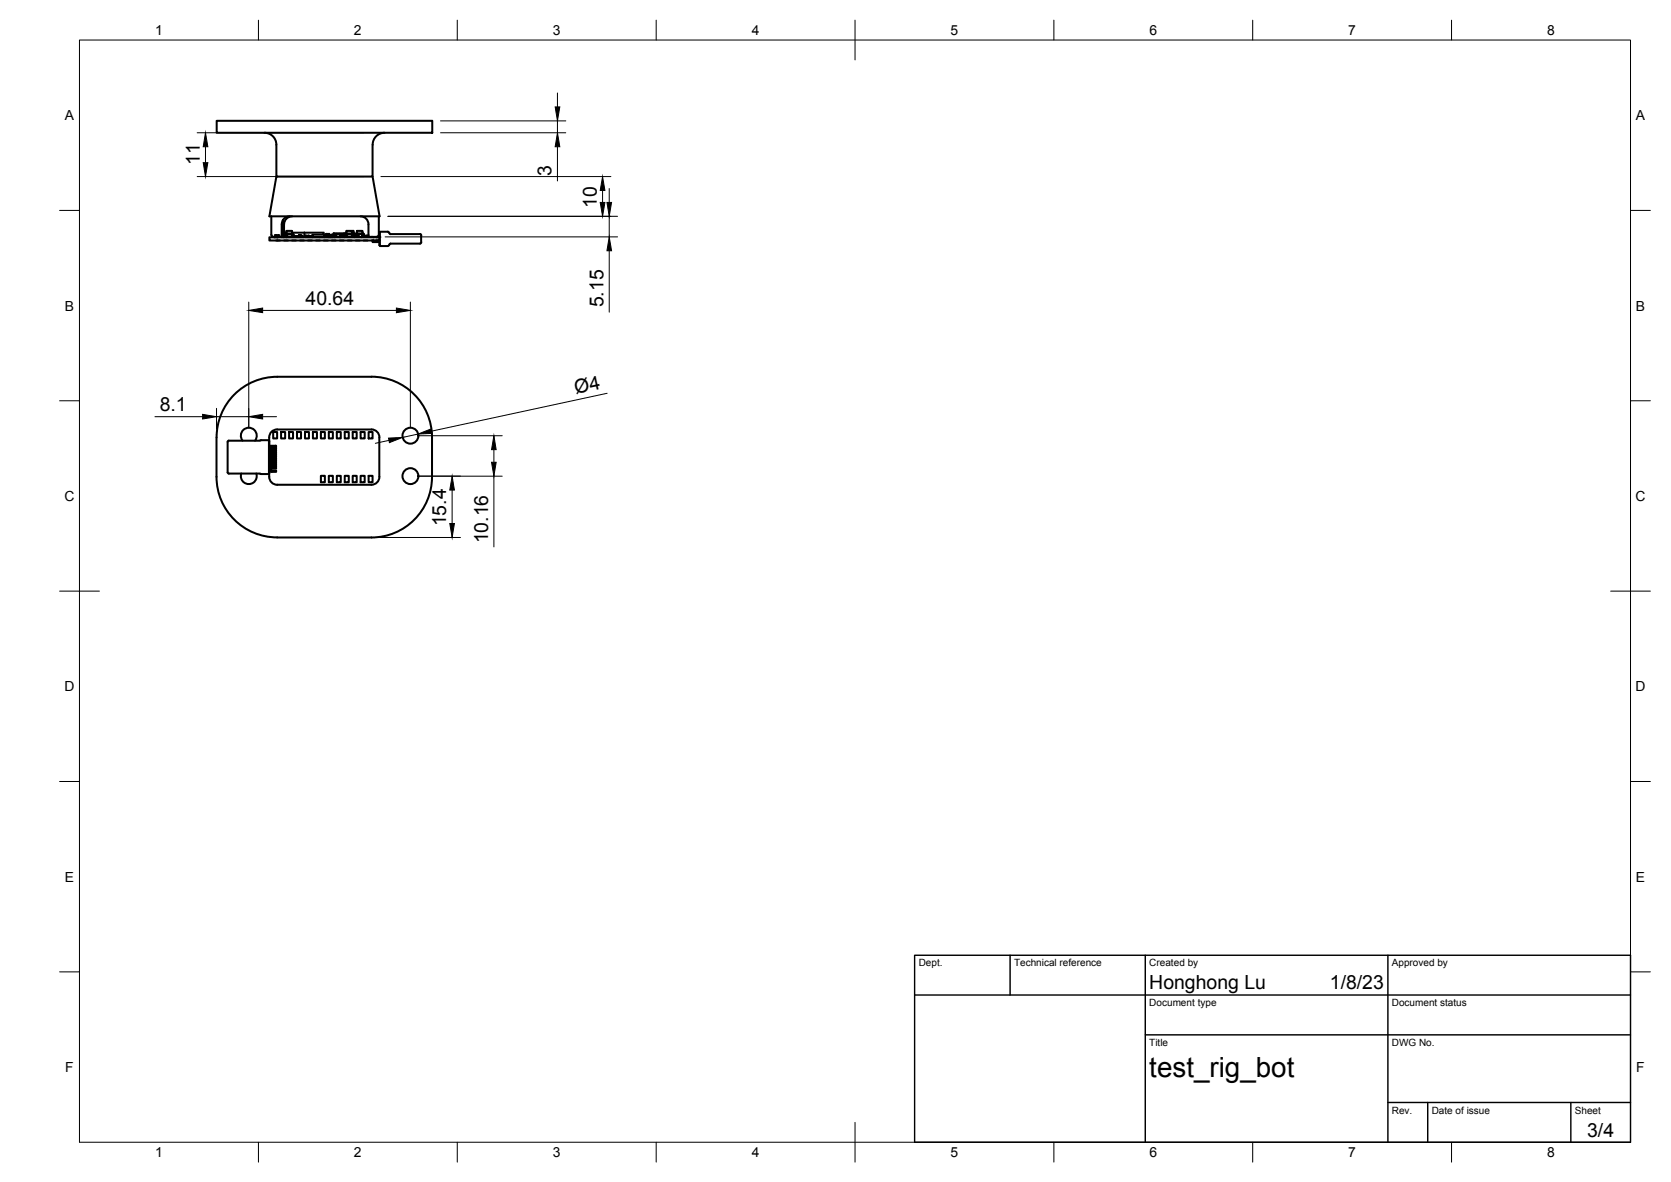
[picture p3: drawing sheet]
<svg xmlns="http://www.w3.org/2000/svg" width="420mm" height="297mm" viewBox="0 0 420 297" stroke-linecap="round" stroke-linejoin="round" font-family="sans-serif">
<!-- layer: Visible -->
<g fill="none" stroke="#000" stroke-width=".51">
<path d="M54.5 30.4h54.2v3h-54.2zM66.5 33.4a2.99 2.99 0 0 1 3 3M69.5 36.4v8h24.2v-8M96.7 33.4a2.99 2.99 0 0 0-3 3M67.7 59.6h27.7v.8h-27.7zM68.2 54.4v4.6M68.2 59l.1 .3 .4 .2M68.4 59.4l.1 .2h.7M68.7 59.5h.5M68.9 59.6h.1M69.1 59.6h-.2M69.1 59.6h.2"/>
<path d="M69.4 59.1h.6M69.4 59.1v.5h-.2M69.4 59.1h-.2v.5M69.5 44.4l-1.8 10h27.7l-1.7-10M69.5 59.6h.1M69.6 59.6h.3M69.9 59.6h.1M70 59.1h.2v.5h-.2zM70 59.6h-.5M70.7 59.5l.5 .1M71.1 59.1v.5M71.2 55.3v3.8h-.4"/>
<path d="M71.5 59.6h.4M71.6 58.9v.5h-.3l.2 .2M71.6 59.1h-.4l.1 .5M71.8 59.4v.2M71.8 58.9v.4l-.3 .3M71.8 59.1h.2M71.9 58.7h.1M71.9 58.7l-.3 .2M71.9 59.6h1.3M71.9 59.1v.5M71.9 59.6h.1M72 58.7l.1-.7h1.3l.1 .7"/>
<path d="M72 58.5h-.4v.3M72.1 58l-.1 .7-.2 .2M72.2 59.5v.1M72.6 59.5v.1M72.7 59.5l.5 .1M72.7 59.6h.1M72.8 59.5v.1M72.8 54.4l-1.2 .4a2.02 2.02 0 0 0-.8 1.6v3.1h-.6M73.3 59.5h.1M73.3 59.5l-.1 .1M73.4 58v.7h-1.4l-.1 .1 .1 .7h1.4l.1-.7-.1 .7M73.4 59.6h.2"/>
<path d="M73.4 54.4a2 2 0 0 0-2 2v3M73.5 59.5l-.3 .1M73.5 58.5h3M73.5 58.7h.1M73.6 58.8l-.1-.1-.1 .1h-1.4l.1 .7M73.6 58.7l.2 .2M73.6 58.8l.1 .1M73.6 59.4l-.1 .2M73.6 59.4v.2M73.6 59.4l.1 .1M73.7 58.9l.1 .6 .1 .1M73.8 59.5l-.2 .1"/>
<path d="M73.8 59.6h.1M73.8 58.9v.4M73.8 59.5v.1M73.9 59.4h.1M73.9 59.3v.1M73.9 59.4h.2l-.2 .2M74 59.4h-.1M74 59.4h.1M74.1 59.6h.2M74.1 59.5h.1M74.3 59.4l-.1 .2M74.5 59.5l-.2 .1"/>
<path d="M74.5 59.6h.2M74.5 59.5l-.2-.1v.2M74.7 59.4l-.2 .2M74.7 59.4v.2M74.7 59.4l.2 .1M74.8 59.5l-.1 .1M74.8 59.6h.9M75 59.4l-.1 .2M75.1 59.5l-.1-.1v.2M75.1 59.1v.5M75.2 59.1h.4v.5M75.6 59.4h.1"/>
<path d="M75.9 59.5l-.2 .1M75.9 59.6h.2M75.9 59.5l-.2-.1v.2M76.1 59.4l-.2 .2M76.2 59.6h.6M76.2 59.5l-.1 .1M76.5 58.5h4.9v.5M76.5 58.5v1.1M76.7 59.5l-.6-.1v.2M76.8 59.6h.1M77 59.5l-.1 .1M77 59.6h.2"/>
<path d="M77.1 59.5v.1M77.2 59.5h.2M77.4 59.6h.5M77.5 59.5v.1M77.5 59.6h-.6M77.5 59.3l-.7-.1v.4M77.6 59.3l.1-.1v.4M77.6 59.5v.1M77.7 59.4l.1 .2M77.8 59.5l.3-.1v.2l-.2-.1M78.1 59.6h.2M78.1 59.4l.1 .2"/>
<path d="M78.2 59.5l.2-.1v.2l-.1-.1M78.4 59.6h1.2M78.4 59.4h.1M78.5 59h3v.6h-3zM79 59.6h.1M79.2 59.6h-.1M79.5 59.6h.1M79.6 59.6h.1M79.6 59.6h.7M79.7 59.6h.1M80.3 59.6h-.1M80.3 59.6h.1"/>
<path d="M80.3 59.6h.5M80.5 59.6h-.1M80.8 59.6h.1M80.9 59.6h.1M80.9 59.6h.8M81.6 59.1l.1 .5M81.7 59.6h1.7M81.7 59.1h.4l.1 .5M81.8 59.1v.5M82 58.8v.3M82.4 59.3v.2M82.6 59.5h.1"/>
<path d="M82.6 59.1h-.2v.2M82.6 59.1h.6M82.6 59.1v.1M82.6 59.5h.6M82.8 59.6h.3M82.8 58.8h-.8M82.8 58.8h.1M82.8 58.8v.3M82.8 59.6h.1M83.2 59.5l-.4 .1M83.2 59.1v.1M83.2 59.1h.2v.5"/>
<path d="M83.2 59.2l.2 .1M83.2 59.2l-.8 .1M83.2 59.5l.1 .1M83.4 59.6h.1M83.4 59.5v.1M83.7 59l-.4 .1M83.7 59.1l-.3 .1M83.7 59.1h.5v.5h-.5zM83.7 59.2h-.1v.4M83.8 59l.1-.4h2.7l.1 .4M84 58.6l-.3 .5M84.2 59.6h.1"/>
<path d="M84.2 59.5h.4M84.2 59.1h.4M84.6 58.8v.8l1.3-.1M84.6 59l-.7 .1M84.6 58.8h1M84.6 58.8h.1M85.4 58.8h.1M85.4 58.8v.7M85.4 59.5v.1M85.6 58.8v.8M85.6 59.5h.8M85.8 59.5h.1"/>
<path d="M86.5 58.6l.1 .4h-1M86.7 58.9v.5h-.3l.2 .2M86.7 59.1l-.2 .3M86.7 59l-.1 .1h-1M86.9 59.3l-.3 .3M87 59.1l-.1 .1M87 59h-.1M87 59h.1M87 59l-.2-.1v.4l-.2 .3M87 59.2l.1 .3h.6M87.1 59.4h-.2M87.1 58.8h1.4v.7h-1.4z"/>
<path d="M87.1 58.8v.7M87.1 58.8v-.1h1.4v.8M87.1 58l-.1 .7-.3 .2M87.1 59.5h-.3M88.4 58l.2 .6M88.5 59.5h.1M88.5 58h.3l.1 .7 .3 .2M88.5 59.2l.1 .3zM88.6 58.6h.1M88.6 59l.1 .1M88.6 58.8l-.2-.8h-1.3v.7l-.2 .2M88.6 58.8l.2 .7 .4 .1-.3-.3"/>
<path d="M88.6 58.8h.1M88.6 58.7h.1M88.6 59.5h.2M88.6 58.7h.3v.1M88.7 58.7l.2 .1M88.7 58.8l.1 .1M88.8 58l.2 .7M88.9 59.1v.1M88.9 58.8v.4M88.9 58.9v.4M88.9 59.2v.1M89 59.3l.1 .1"/>
<path d="M89 58.7l.3 .2M89.1 58.9l.1 .7M89.3 58.9v.4M89.3 59.3v.1M89.3 59.3l-.1 .1M89.5 59.4l.1 .2h-.3M89.5 58.9v.4l-.2 .3M89.6 58.7h.1M89.6 58.7l-.2 .2M89.6 58.8l-.1 .1M89.8 58h1.3l.1 .7M89.8 58l-.1 .7"/>
<path d="M89.8 58l-.2 .8M90.1 58.8h.9M90.2 58.8v.8M90.2 58.8h.1M90.6 54.4a2 2 0 0 1 2 2v3.1h1.2a1.13 1.13 0 0 0 1.4-.5v-4.6M91 59.5h.1l.1-.7-.1 .7M91.1 58v.7h-1.4l-.1 .1 .1 .7h.4M91.2 58.7h.1M91.3 58.7l.2 .2M91.4 58.9v.7h-1.3v-.8h-.4l.1 .7M91.4 58.9l-.2-.2-.2 .1v.8M91.4 59.3l.3 .3"/>
<path d="M91.5 58.9v.4M91.6 59.3l.1 .1M91.7 59.2h.4v.4h-.4zM92.6 59.2h-.4v.4l.5-.1M93.7 59.5h.1M93.9 59.6h.1M94.8 59.6h-.1M94.8 59.6h.1M95 59.4h.4v.2h-.6M95.2 59.2h.2M95.5 58.4l-.1 1.2M105.9 59.1v.9a.93 .93 0 0 1-.3 1.2h-7.4l-.7 .6"/>
<path d="M105.9 59.1l-.3-.3h-7.4l-.7-.6h-2v3.6h2M69.4 60.4h1M71.4 60.4h1M73.4 60.4h1M75.4 60.4h1M77.4 60.4h1M79.4 60.4h1M81.4 60.4h1M83.4 60.4h1M85.4 60.4h1M87.4 60.4h1M89.5 60.4h.9"/>
<path d="M91.4 60.4h1M93.5 60.4h.4M93.9 60.5h-.1M93.9 60.4h.1M94.7 60.4l.1 .1M94.8 60.5h.1M94.8 60.5h.6h-1.7v.3h1.7M95.4 60.4l.1 1.2M57.2 111v6.8a.93 .93 0 0 0 .3 1.2h7.9M61 110.7a2 2 0 0 1 .2-2.7 2 2 0 0 1 2.7 0 2 2 0 0 1 .2 2.7M64.4 119a2 2 0 0 1-1.8 2.7 2 2 0 0 1-1.9-2.7M65.4 110.7h-7.9l-.3 .3"/>
<path d="M65.4 110.7l2.2-.1v8.5l-2.2-.1M67.6 118.9h.1M67.6 110.8h.1M67.7 118.9a2.25 2.25 0 0 0 2 2.9h23.7a2 2 0 0 0 2-2M67.7 110.9v8M67.7 118l1.7 .2v.4l-1.7-.2M67.7 112h1.7v.2h-1.7zM67.7 112.5h1.7v.2h-1.7zM67.7 113h1.7v.2h-1.7zM67.7 113.5h1.7v.2h-1.7zM67.7 114h1.7v.2h-1.7zM67.7 114.5h1.7v.2h-1.7z"/>
<path d="M67.7 115h1.7v.2h-1.7zM67.7 115.5h1.7v.2h-1.7zM67.7 116h1.7v.2h-1.7zM67.7 116.5h1.7v.2h-1.7zM67.7 117h1.7v.2h-1.7zM67.7 117.5h1.7v.2h-1.7zM68.7 108.6h1v1.6h-1zM70.7 108.6h1v1.6h-1zM72.7 108.6h1v1.6h-1zM74.7 108.6h1v1.6h-1zM76.7 108.6h1v1.6h-1zM78.7 108.6h1v1.6h-1z"/>
<path d="M80.7 108.6h1v1.6h-1zM80.7 119.6h1v1.6h-1zM82.7 119.6h1v1.6h-1zM82.7 108.6h1v1.6h-1zM84.7 119.6h1v1.6h-1zM84.7 108.6h1v1.6h-1zM86.7 108.6h1v1.6h-1zM86.7 119.6h1v1.6h-1zM88.7 108.6h1v1.6h-1zM88.7 119.6h1v1.6h-1zM90.7 119.6h1v1.6h-1zM90.7 108.6h1v1.6h-1z"/>
<path d="M92.7 119.6h1v1.6h-1zM92.7 108.6h1v1.6h-1zM95.4 109.9v9.9M95.4 109.9a2 2 0 0 0-2-2h-23.7a2.19 2.19 0 0 0-2 3M69.7 135.1a15.2 15.2 0 0 1-15.3-15.3l.1-9.9a15.2 15.2 0 0 1 15.2-15.2h23.7a15.2 15.2 0 0 1 15.2 15.2v9.9a15.2 15.2 0 0 1-15.2 15.3h-23.7"/>
<circle cx="103.2" cy="119.7" r="2"/>
<circle cx="103.2" cy="109.5" r="2"/>
</g>
<g fill="#000">
<circle cx="69.2" cy="59.6" r=".25"/>
<circle cx="70.7" cy="59.6" r=".25"/>
<circle cx="71" cy="59.6" r=".25"/>
<circle cx="71" cy="59.1" r=".25"/>
<circle cx="71.2" cy="59.6" r=".25"/>
<circle cx="71.2" cy="59.1" r=".25"/>
<circle cx="71.3" cy="59.1" r=".25"/>
<circle cx="71.3" cy="59.6" r=".25"/>
<circle cx="71.4" cy="59.1" r=".25"/>
<circle cx="71.7" cy="59.6" r=".25"/>
<circle cx="71.9" cy="59.6" r=".25"/>
<circle cx="71.9" cy="59.1" r=".25"/>
<circle cx="72" cy="59.6" r=".25"/>
<circle cx="72" cy="59.1" r=".25"/>
<circle cx="72.7" cy="59.6" r=".25"/>
<circle cx="75.2" cy="59.1" r=".25"/>
<circle cx="75.2" cy="59.6" r=".25"/>
<circle cx="75.6" cy="59.1" r=".25"/>
<circle cx="75.6" cy="59.6" r=".25"/>
<circle cx="77.7" cy="59.6" r=".25"/>
<circle cx="78.5" cy="59.6" r=".25"/>
<circle cx="79.5" cy="59.6" r=".25"/>
<circle cx="80.3" cy="59.6" r=".25"/>
<circle cx="81.4" cy="59.6" r=".25"/>
<circle cx="81.6" cy="59.6" r=".25"/>
<circle cx="81.6" cy="59.1" r=".25"/>
<circle cx="81.7" cy="59.1" r=".25"/>
<circle cx="81.7" cy="59.6" r=".25"/>
<circle cx="81.8" cy="59.1" r=".25"/>
<circle cx="82.1" cy="59.6" r=".25"/>
<circle cx="82.1" cy="59.1" r=".25"/>
<circle cx="82.4" cy="59.6" r=".25"/>
<circle cx="83.1" cy="59.6" r=".25"/>
<circle cx="83.2" cy="59.6" r=".25"/>
<circle cx="83.8" cy="59.1" r=".25"/>
<circle cx="83.8" cy="59.6" r=".25"/>
<circle cx="84.2" cy="59.6" r=".25"/>
<circle cx="84.2" cy="59.1" r=".25"/>
<circle cx="95.4" cy="59.6" r=".25"/>
</g>
<!-- layer: BORDER -->
<g fill="none" stroke="#000" stroke-width=".25">
<path d="M20 10.1h390v276.9h-390zM65 5.1v5M115 5.1v5M165 5.1v5M215 5.1v10M265 5.1v5M315 5.1v5M365 5.1v5M15 52.9h5M410 52.9h5M15 100.7h5M410 100.7h5"/>
<path d="M15 148.6h10M405 148.6h10M15 196.4h5M410 196.4h5M15 244.2h5M410 244.2h5M65 287v5M115 287v5M165 287v5M215 282.1v9.9M265 287v5M315 287v5"/>
<path d="M365 287v5"/>
</g>
<!-- layer: TITLEBLOCK -->
<path d="M230 240.1h180v46.9h-180zM230 250h180M254 240.1v9.9M288 240.1v46.9M349 240.1v46.9M288 260.1h122M349 277.1h61M359 277.1v9.9M395 277.1v9.9" fill="none" stroke="#000" stroke-width=".36"/>
<!-- layer: FD_Dimensions -->
<g fill="none" stroke="#000" stroke-width=".25">
<path d="M49.6 33.4h41.7M51.7 36.9v4M110.8 30.4h31.5M110.8 33.4h31.5M140.2 23.4v3.5M140.2 30.4v3M140.2 36.9v8.6M49.6 44.4h42M95.8 44.4h57.8M96.8 59.5h58.5M97.5 54.4h57.8M151.5 47.9v3"/>
<path d="M153.2 47.4v3.5M153.2 54.4v5.1M62.5 75.9v31.5M66 78h33.7M103.2 75.9v31.5M153.2 63v15.5M152.7 98.8l-44.1 9.5M38.9 104.7h12M54.4 102.6v5.2M54.4 104.7h8.1M66 104.7h3.5M97.8 110.7l-3.4 .7"/>
<path d="M105.1 109.1l-3.9 .8M105.3 109.5h21M105.3 119.7h21M124.2 113v3.2M124.2 119.7v17.7M95.5 135.1h20.3M113.7 123.2v8.4"/>
</g>
<g fill="#000" stroke="#000" stroke-width=".25">
<path d="M51.7 33.4l.6 3.5h-1.2zM139.6 26.9h1.2l-.6 3.5zM140.2 33.4l.6 3.5h-1.2zM51.1 40.9h1.2l-.6 3.5zM151.5 44.4l.6 3.5h-1.2zM150.9 50.9h1.2l-.6 3.5zM152.6 50.9h1.2l-.6 3.5zM62.5 78l3.5-.6v1.2zM99.7 77.4l3.5 .6-3.5 .6zM153.2 59.5l.6 3.5h-1.2zM50.9 104.1l3.5 .6-3.5 .6zM62.5 104.7l3.5-.6v1.2z"/>
<path d="M97.7 110.1l3.5-.2-3.3 1.3zM105.1 109.1l3.3-1.3 .3 1.1zM124.2 109.5l.6 3.5h-1.2zM123.6 116.2h1.2l-.6 3.5zM113.7 119.7l.6 3.5h-1.2zM113.1 131.6h1.2l-.6 3.5z"/>
</g>
<text font-size="7" x="289" y="270.6">test_rig_bot</text>
<g font-size="4.9">
<text x="50.3" y="41.4" transform="rotate(-90 50.3 41.4)">11</text>
<text x="138.7" y="44.3" transform="rotate(-90 138.7 44.3)">3</text>
<text x="150.1" y="52.2" transform="rotate(-90 150.1 52.2)">10</text>
<text x="76.8" y="76.5">40.64</text>
<text x="151.7" y="77.2" transform="rotate(-90 151.7 77.2)">5.15</text>
<text x="144.8" y="98.9" transform="rotate(-12 144.8 98.9)">Ø4</text>
<text x="40.2" y="103.3">8.1</text>
<text x="112.2" y="132.3" transform="rotate(-90 112.2 132.3)">15.4</text>
<text x="122.7" y="136.6" transform="rotate(-90 122.7 136.6)">10.16</text>
<text x="289" y="248.5">Honghong Lu</text>
<text x="334.4" y="248.5">1/8/23</text>
<text x="399.1" y="285.7">3/4</text>
</g>
<g font-size="3.5">
<text x="39" y="8.8">1</text>
<text x="89" y="8.8">2</text>
<text x="139" y="8.8">3</text>
<text x="189" y="8.8">4</text>
<text x="239" y="8.8">5</text>
<text x="289" y="8.8">6</text>
<text x="339" y="8.8">7</text>
<text x="389" y="8.8">8</text>
<text x="16.3" y="30.2">A</text>
<text x="411.3" y="30.2">A</text>
<text x="16.3" y="78">B</text>
<text x="411.3" y="78">B</text>
<text x="16.2" y="125.9">C</text>
<text x="411.2" y="125.9">C</text>
<text x="16.2" y="173.7">D</text>
<text x="411.2" y="173.7">D</text>
<text x="16.3" y="221.6">E</text>
<text x="411.3" y="221.6">E</text>
<text x="16.4" y="269.4">F</text>
<text x="411.4" y="269.4">F</text>
<text x="39" y="290.8">1</text>
<text x="89" y="290.8">2</text>
<text x="139" y="290.8">3</text>
<text x="189" y="290.8">4</text>
<text x="239" y="290.8">5</text>
<text x="289" y="290.8">6</text>
<text x="339" y="290.8">7</text>
<text x="389" y="290.8">8</text>
</g>
<g font-size="2.5">
<text x="231" y="242.9">Dept.</text>
<text x="255" y="242.9">Technical reference</text>
<text x="289" y="242.9">Created by</text>
<text x="350" y="242.9">Approved by</text>
<text x="289" y="252.8">Document type</text>
<text x="350" y="252.8">Document status</text>
<text x="289" y="262.9">Title</text>
<text x="350" y="262.9">DWG No.</text>
<text x="350" y="279.9">Rev.</text>
<text x="360" y="279.9">Date of issue</text>
<text x="396" y="279.9">Sheet</text>
</g>
</svg>
